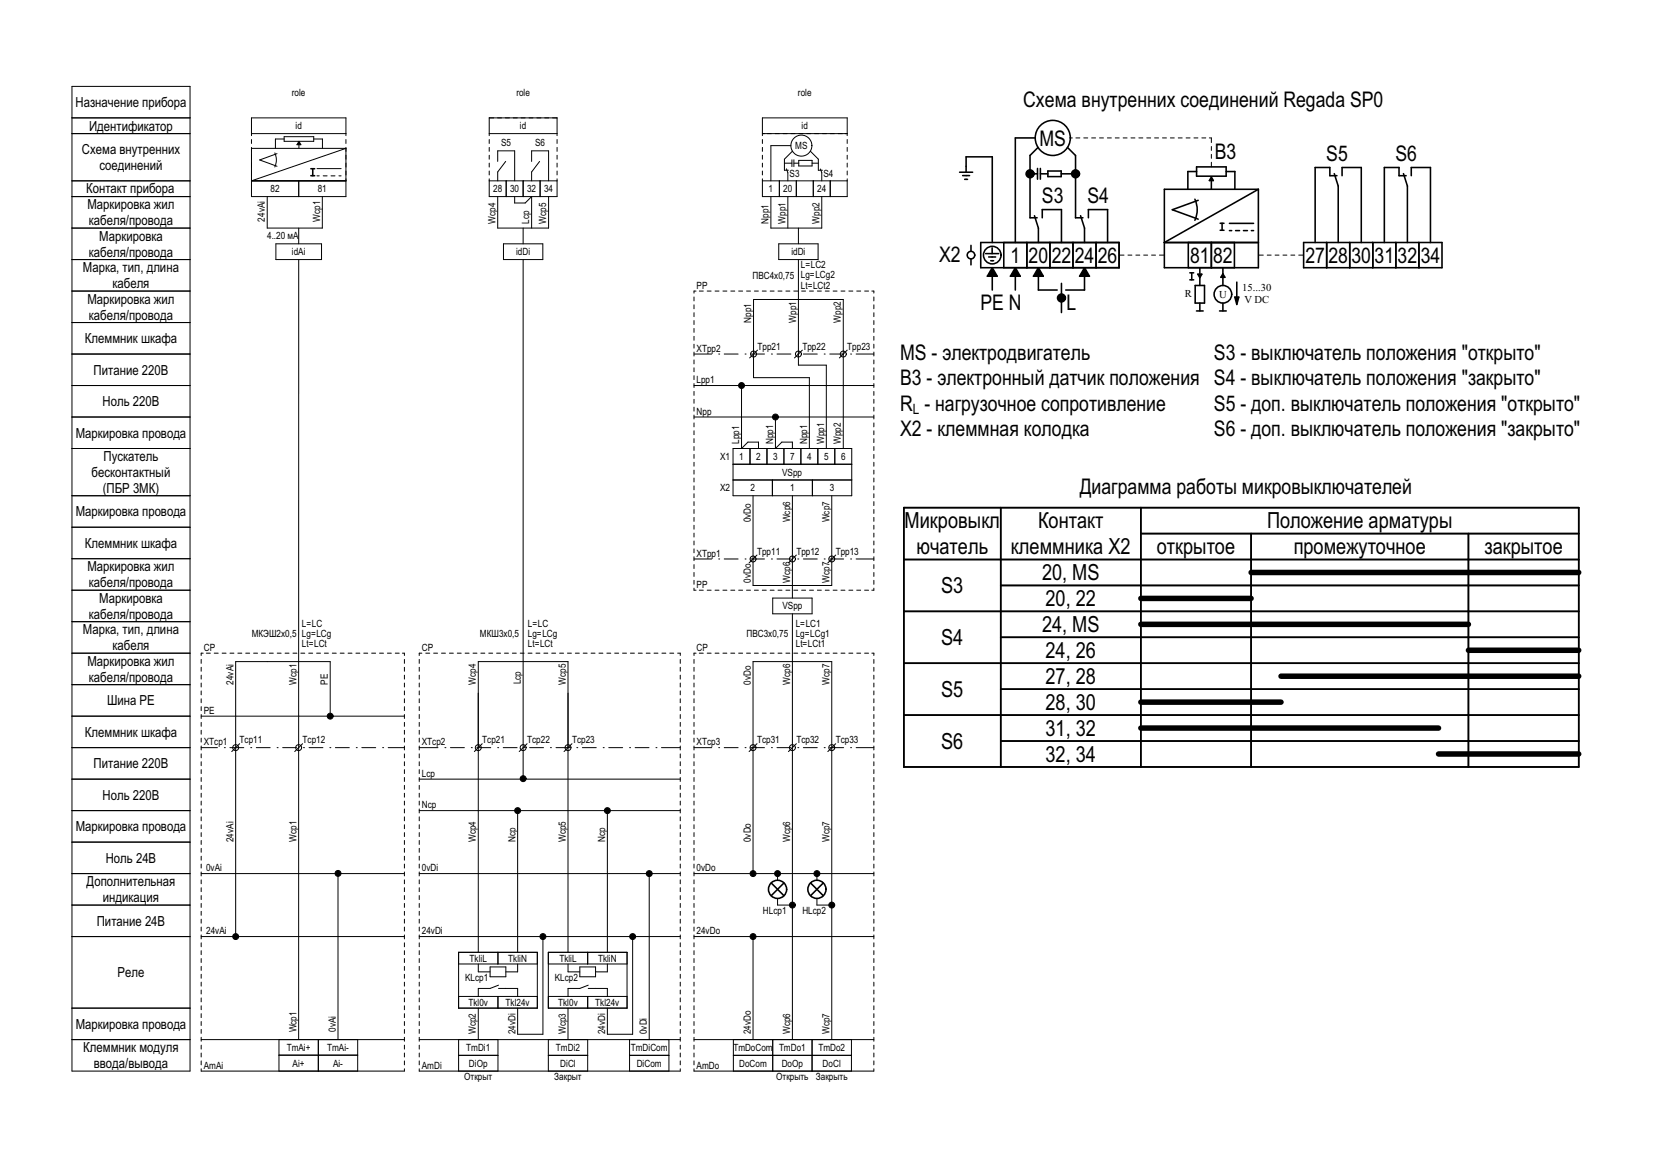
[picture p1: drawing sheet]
<svg xmlns="http://www.w3.org/2000/svg" width="420mm" height="297mm" viewBox="0 0 420 297" stroke-linecap="round" stroke-linejoin="round" font-family="sans-serif">
<!-- layer: cp_static_do -->
<g fill="none" stroke="#000" stroke-width=".25">
<path d="M176.3 167.5v1M176.3 169.5v1M176.3 171.5v1M176.3 173.5v1M176.3 175.5v1M176.3 177.5v1M176.3 179.5v1M176.9 165.9h-.6v.6M177.7 165.9h1M179.7 165.9h1M181.7 165.9h1M183.7 165.9h1"/>
<path d="M185.7 165.9h1M187.7 165.9h1M189.7 165.9h1M191.7 165.9h1M193.7 165.9h1M195.7 165.9h1M197.7 165.9h1M199.7 165.9h1M201.3 168.1v96M201.7 165.9h1M203.7 165.9h1M205.7 165.9h1"/>
<path d="M207.7 165.9h1M209.7 165.9h1M211.7 165.9h1M213.7 165.9h1M215.7 165.9h1M217.7 165.9h1M219.7 165.9h1M221.5 165.9h.5v.6M222 167.5v1M222 169.5v1M222 171.5v1M222 173.5v1"/>
<path d="M222 175.5v1M222 177.5v1M222 179.5v1M176.3 189.9h4.5M176.3 181.5v1M176.3 183.5v1M176.3 185.5v1M176.3 187.5v1M176.3 189.5v1M176.3 191.5v1M176.3 193.5v1M176.3 195.5v1"/>
<path d="M176.3 197.5v1M176.3 199.5v1M182.6 189.9h.1M184 189.9h3.5M189.3 189.9h.1M190.7 189.9h3.5M192.3 188.9l-2 2M196 189.9h.1M197.4 189.9h3.5M202.3 188.9l-2 2M202.7 189.9h.1M204.1 189.9h3.6"/>
<path d="M209.4 189.9h.1M210.8 189.9h3.6M212.3 188.9l-2 2M216.1 189.9h.1M217.5 189.9h4.5M222 181.5v1M222 183.5v1M222 185.5v1M222 187.5v1M222 189.5v1M222 191.5v1M222 193.5v1"/>
<path d="M222 195.5v1M222 197.5v1M222 199.5v1M176.3 201.5v1M176.3 203.5v1M176.3 205.5v1M176.3 207.5v1M176.3 209.5v1M176.3 211.5v1M176.3 213.5v1M176.3 215.5v1M176.3 217.5v1"/>
<path d="M176.3 219.5v1M222 201.5v1M222 203.5v1M222 205.5v1M222 207.5v1M222 209.5v1M222 211.5v1M222 213.5v1M222 215.5v1M222 217.5v1M222 219.5v1M176.3 237.9h45.7"/>
<path d="M176.3 221.9h45.7M176.3 221.5v1M176.3 223.5v1M176.3 225.5v1M176.3 227.5v1M176.3 229.5v1M176.3 231.5v1M176.3 233.5v1M176.3 235.5v1M176.3 237.5v1M176.3 239.5v1M191.3 221.2v-53.1h20v96"/>
<path d="M191.3 238.7v25.4M197.6 222.7v.9M197.6 228.3v1.6h3M207.6 228.3v1.6h3M207.6 222.7v.9M222 221.5v1M222 223.5v1M222 225.5v1M222 227.5v1M222 229.5v1M222 231.5v1M222 233.5v1"/>
<path d="M222 235.5v1M222 237.5v1M222 239.5v1M176.3 241.5v1M176.3 243.5v1M176.3 245.5v1M176.3 247.5v1M176.3 249.5v1M176.3 251.5v1M176.3 253.5v1M176.3 255.5v1M176.3 257.5v1"/>
<path d="M176.3 259.5v1M222 241.5v1M222 243.5v1M222 245.5v1M222 247.5v1M222 249.5v1M222 251.5v1M222 253.5v1M222 255.5v1M222 257.5v1M222 259.5v1M176.3 271.5v.6h45.7v-.6"/>
<path d="M176.3 264.1h45.7M176.3 261.5v1M176.3 263.5v1M176.3 265.5v1M176.3 267.5v1M176.3 269.5v1M186.3 268.1h30M186.3 264.1v8M196.3 264.1v8M206.3 264.1v8M216.3 264.1v8M222 261.5v1"/>
<path d="M222 263.5v1M222 265.5v1M222 267.5v1M222 269.5v1"/>
<circle cx="191.3" cy="189.9" r=".75"/>
<circle cx="201.3" cy="189.9" r=".75"/>
<circle cx="211.3" cy="189.9" r=".75"/>
<circle cx="191.3" cy="221.9" r=".75"/>
<circle cx="191.3" cy="237.9" r=".75"/>
<circle cx="197.6" cy="221.9" r=".75"/>
<circle cx="201.3" cy="229.9" r=".75"/>
<circle cx="207.6" cy="221.9" r=".75"/>
<circle cx="211.3" cy="229.9" r=".75"/>
</g>
<!-- layer: cp_names -->
<path d="M18.3 165.9h30v106.2h-30zM18.3 173.9h30M18.3 189.9h30M18.3 181.9h30M18.3 197.9h30M18.3 213.9h30M18.3 205.9h30M18.3 221.9h30M18.3 237.9h30M18.3 229.9h30M18.3 256.1h30M18.3 264.1h30" fill="none" stroke="#000" stroke-width=".25"/>
<!-- layer: id_names -->
<g fill="none" stroke="#000" stroke-width=".25">
<path d="M18.3 21.9h30v144h-30zM18.3 29.9h30M18.3 33.9h30M18.3 57.9h30M18.3 49.9h30M18.3 45.9h30M18.3 73.9h30M18.3 65.9h30M18.3 97.9h30M18.3 89.9h30M18.3 81.9h30M18.3 113.9h30"/>
<path d="M18.3 105.9h30M18.3 133.9h30M18.3 125.9h30M18.3 157.9h30M18.3 149.9h30M18.3 141.9h30"/>
</g>
<!-- layer: id_static_do -->
<g fill="none" stroke="#000" stroke-width=".25">
<path d="M193.7 34.5v-4.6h21.6v4.6M193.7 35.4v1M193.7 37.4v1M193.7 39.4v1M193.7 33.9h21.6M200.9 37h-5v8.9M201.3 38.4l-2 2v2.8h1M205.9 38.4l2 2v2.8h1.1M215.3 35.4v1M215.3 37.4v1M215.3 39.4v1M193.7 45.4v4.5h21.6v-4.5"/>
<path d="M193.7 45.9h21.6M193.7 41.4v1M193.7 43.4v1M195.9 49.9v8h12.9v-8M198 45.9v4M199.3 41.5h1.9M199.8 42.9l.4 1v2M200.2 49.9v8M201.2 40.6v1.7M201.7 41.5h1.2M201.7 40.6v1.7M202.3 45.9v4"/>
<path d="M202.9 57.9v4M202.9 40.7h3.4v1.5h-3.4zM206.3 41.5h1.6M206.6 45.9v4M208.4 42.9l.4 1v2M210.9 45.9v4M215.3 41.4v1M215.3 43.4v1M176.3 75.4v1M176.3 77.4v1M176.3 79.4v1M176.9 73.9h-.6v.6"/>
<path d="M177.7 73.9h1M179.7 73.9h1M181.7 73.9h1M183.7 73.9h1M185.7 73.9h1M187.7 73.9h1M189.7 73.9h1M191.7 73.9h1M193.7 73.9h1M195.7 73.9h1M197.7 73.9h1M197.9 61.9h10v4h-10z"/>
<path d="M199.7 73.9h1M201.7 73.9h1M202.9 65.9v26.9h7.1v21.1M203.7 73.9h1M205.7 73.9h1M207.7 73.9h1M209.7 73.9h1M211.7 73.9h1M213.7 73.9h1M215.7 73.9h1M217.7 73.9h1M219.7 73.9h1"/>
<path d="M221.5 73.9h.5v.6M222 75.4v1M222 77.4v1M222 79.4v1M176.3 97.9h45.7M176.3 89.9h4.5M176.3 81.4v1M176.3 83.4v1M176.3 85.4v1M176.3 87.4v1M176.3 89.4v1M176.3 91.4v1"/>
<path d="M176.3 93.4v1M176.3 95.4v1M176.3 97.4v1M176.3 99.4v1M182.6 89.9h.1M184 89.9h3.5M188.4 98.7v15.2l1.6-1.6h2.7v1.6M189.3 89.9h.1M190.7 89.9h3.5M192.5 88.9l-2 2M196 89.9h.1M197.4 89.9h3.5"/>
<path d="M202.7 89.9h.1M203.9 88.9l-2 2M204.1 89.9h3.6M209.4 89.9h.1M210.8 89.9h3.6M215.3 88.9l-2 2M216.1 89.9h.1M217.5 89.9h4.5M222 81.4v1M222 83.4v1M222 85.4v1M222 87.4v1"/>
<path d="M222 89.4v1M222 91.4v1M222 93.4v1M222 95.4v1M222 97.4v1M222 99.4v1M176.3 105.9h45.7M176.3 101.4v1M176.3 103.4v1M176.3 105.4v1M176.3 107.4v1M176.3 109.4v1"/>
<path d="M176.3 111.4v1M176.3 113.4v1M176.3 115.4v1M176.3 117.4v1M176.3 119.4v1M186.3 113.9h30.1v12h-30.1zM186.3 117.9h30.1M190.6 113.9v4M194.9 113.9v4M197 106.7v7.2l1.7-1.6h2.6v1.6M199.2 113.9v4M203.5 113.9v4"/>
<path d="M205.6 113.9v-18h-14.1v-19.8h22.8v37.8M207.8 113.9v4M212.1 113.9v4M222 101.4v1M222 103.4v1M222 105.4v1M222 107.4v1M222 109.4v1M222 111.4v1M222 113.4v1M222 115.4v1M222 117.4v1"/>
<path d="M222 119.4v1M176.3 121.4v1M176.3 123.4v1M176.3 125.4v1M176.3 127.4v1M176.3 129.4v1M176.3 131.4v1M176.3 133.4v1M176.3 135.4v1M176.3 137.4v1M176.3 139.4v1M186.3 121.9h30.1"/>
<path d="M191.3 125.9v22.9h20v-22.9M196.3 121.9v4M201.3 125.9v26M206.4 121.9v4M222 121.4v1M222 123.4v1M222 125.4v1M222 127.4v1M222 129.4v1M222 131.4v1M222 133.4v1M222 135.4v1"/>
<path d="M222 137.4v1M222 139.4v1M176.3 142h4.5M176.3 149.4v.5h.6M176.3 141.4v1M176.3 143.4v1M176.3 145.4v1M176.3 147.4v1M177.7 149.9h1M179.7 149.9h1M181.7 149.9h1M182.6 142h.1"/>
<path d="M183.7 149.9h1M184 142h3.5M185.7 149.9h1M187.7 149.9h1M189.3 142h.1M189.7 149.9h1M190.7 142h3.5M191.7 149.9h1M192.3 141l-2 2M193.7 149.9h1M195.7 149.9h1M196 142h.1"/>
<path d="M196.3 151.9h10v4h-10zM197.4 142h3.5M197.7 149.9h1M199.7 149.9h1M201.3 155.9v12.2M201.7 149.9h1M202.3 141l-2 2M202.7 142h.1M203.7 149.9h1M204.1 142h3.6M205.7 149.9h1M207.7 149.9h1"/>
<path d="M209.4 142h.1M209.7 149.9h1M210.8 142h3.6M211.7 149.9h1M212.3 141l-2 2M213.7 149.9h1M215.7 149.9h1M216.1 142h.1M217.5 142h4.5M217.7 149.9h1M219.7 149.9h1M222 149.4v.5h-.5"/>
<path d="M222 141.4v1M222 143.4v1M222 145.4v1M222 147.4v1"/>
<circle cx="203.6" cy="37" r="2.67"/>
<circle cx="188.4" cy="97.9" r=".75"/>
<circle cx="191.5" cy="89.9" r=".75"/>
<circle cx="202.9" cy="89.9" r=".75"/>
<circle cx="214.3" cy="89.9" r=".75"/>
<circle cx="197" cy="105.9" r=".75"/>
<circle cx="191.3" cy="142" r=".75"/>
<circle cx="201.3" cy="142" r=".75"/>
<circle cx="211.3" cy="142" r=".75"/>
</g>
<!-- layer: cp_static_ai -->
<g fill="none" stroke="#000" stroke-width=".25">
<path d="M51.1 167.5v1M51.1 169.5v1M51.1 171.5v1M51.1 173.5v1M51.1 175.5v1M51.1 177.5v1M51.1 179.5v1M51.6 165.9h-.5v.6M52.4 165.9h1M54.4 165.9h1M56.4 165.9h1M58.4 165.9h1"/>
<path d="M60.4 165.9h1M62.4 165.9h1M64.4 165.9h1M66.4 165.9h1M68.4 165.9h1M70.4 165.9h1M72.4 165.9h1M74.4 165.9h1M75.9 168.1v96M76.4 165.9h1M78.4 165.9h1M80.4 165.9h1"/>
<path d="M82.4 165.9h1M84.4 165.9h1M86.4 165.9h1M88.4 165.9h1M90.4 165.9h1M92.4 165.9h1M94.4 165.9h1M96.4 165.9h1M98.4 165.9h1M100.4 165.9h1M102.2 165.9h.6v.6M102.8 167.5v1"/>
<path d="M102.8 169.5v1M102.8 171.5v1M102.8 173.5v1M102.8 175.5v1M102.8 177.5v1M102.8 179.5v1M51.1 189.9h4.1M51.1 181.9h51.7M51.1 181.5v1M51.1 183.5v1M51.1 185.5v1M51.1 187.5v1"/>
<path d="M51.1 189.5v1M51.1 191.5v1M51.1 193.5v1M51.1 195.5v1M51.1 197.5v1M51.1 199.5v1M57 189.9h.1M58.4 189.9h3.5M59.9 190v47.2M60.9 188.9l-2 2M63.7 189.9h.1M65.1 189.9h3.5"/>
<path d="M70.4 189.9h.1M71.8 189.9h3.5M76.9 188.9l-2 2M77.1 189.9h.1M78.5 189.9h3.6M83.8 189.9h.1M83.9 181.2v-13.1h-24v21.8M85.2 189.9h3.6M90.5 189.9h.1M91.9 189.9h3.6M97.2 189.9h.1M98.6 189.9h4.2"/>
<path d="M102.8 181.5v1M102.8 183.5v1M102.8 185.5v1M102.8 187.5v1M102.8 189.5v1M102.8 191.5v1M102.8 193.5v1M102.8 195.5v1M102.8 197.5v1M102.8 199.5v1M51.1 201.5v1M51.1 203.5v1"/>
<path d="M51.1 205.5v1M51.1 207.5v1M51.1 209.5v1M51.1 211.5v1M51.1 213.5v1M51.1 215.5v1M51.1 217.5v1M51.1 219.5v1M102.8 201.5v1M102.8 203.5v1M102.8 205.5v1M102.8 207.5v1"/>
<path d="M102.8 209.5v1M102.8 211.5v1M102.8 213.5v1M102.8 215.5v1M102.8 217.5v1M102.8 219.5v1M51.1 237.9h51.7M51.1 221.9h51.7M51.1 221.5v1M51.1 223.5v1M51.1 225.5v1M51.1 227.5v1"/>
<path d="M51.1 229.5v1M51.1 231.5v1M51.1 233.5v1M51.1 235.5v1M51.1 237.5v1M51.1 239.5v1M85.9 222.7v41.4M102.8 221.5v1M102.8 223.5v1M102.8 225.5v1M102.8 227.5v1M102.8 229.5v1"/>
<path d="M102.8 231.5v1M102.8 233.5v1M102.8 235.5v1M102.8 237.5v1M102.8 239.5v1M51.1 241.5v1M51.1 243.5v1M51.1 245.5v1M51.1 247.5v1M51.1 249.5v1M51.1 251.5v1M51.1 253.5v1"/>
<path d="M51.1 255.5v1M51.1 257.5v1M51.1 259.5v1M102.8 241.5v1M102.8 243.5v1M102.8 245.5v1M102.8 247.5v1M102.8 249.5v1M102.8 251.5v1M102.8 253.5v1M102.8 255.5v1M102.8 257.5v1"/>
<path d="M102.8 259.5v1M51.1 271.5v.6h51.7v-.6M51.1 264.1h51.7M51.1 261.5v1M51.1 263.5v1M51.1 265.5v1M51.1 267.5v1M51.1 269.5v1M70.9 268.1h20M70.9 264.1v8M80.9 264.1v8M90.9 264.1v8"/>
<path d="M102.8 261.5v1M102.8 263.5v1M102.8 265.5v1M102.8 267.5v1M102.8 269.5v1"/>
<circle cx="59.9" cy="189.9" r=".75"/>
<circle cx="75.9" cy="189.9" r=".75"/>
<circle cx="83.9" cy="181.9" r=".75"/>
<circle cx="59.9" cy="237.9" r=".75"/>
<circle cx="85.9" cy="221.9" r=".75"/>
</g>
<g fill="#000">
<circle cx="83.9" cy="181.9" r=".75"/>
<circle cx="59.9" cy="237.9" r=".75"/>
<circle cx="85.9" cy="221.9" r=".75"/>
</g>
<!-- layer: id_static_ai -->
<g fill="none" stroke="#000" stroke-width=".25">
<path d="M63.9 33.9h24M63.9 34.5v-4.6h24v4.6M63.9 37.4v12.5h24v-12.5M63.9 35.4v1M63.9 37.7h24l-24 8.2h24M69.8 38.8a4.2 4.2 0 0 1 0 3.6M70.4 39l-4.4 1.6 4.4 1.6M72.2 34.7h7.5v1.2h-7.5zM72.2 35.3h-2.2v2.4M76 36.8v.9M76 35.9l.5 .9h-1zM79.7 35.3h2.2v2.4"/>
<path d="M87.9 35.4v1M67.9 49.9v8h14v-8M75.9 45.9v4M75.9 57.9v4M80.5 42.8h6.2M80.5 44.7h.6M82.1 44.7h1M84.1 44.7h1M86.1 44.7h.6M70.1 61.9h11.6v4h-11.6zM75.9 65.9v102.2"/>
</g>
<!-- layer: cp_static_di -->
<g fill="none" stroke="#000" stroke-width=".25">
<path d="M106.5 167.5v1M106.5 169.5v1M106.5 171.5v1M106.5 173.5v1M106.5 175.5v1M106.5 177.5v1M106.5 179.5v1M107.2 165.9h-.7v.6M108.2 165.9h1M110.2 165.9h1M112.2 165.9h1M114.2 165.9h1"/>
<path d="M116.2 165.9h1M118.2 165.9h1M120.2 165.9h1M122.2 165.9h1M124.2 165.9h1M126.2 165.9h1M128.2 165.9h1M130.2 165.9h1M132.2 165.9h1M132.9 168.1v29M134.2 165.9h1M136.2 165.9h1"/>
<path d="M138.2 165.9h1M140.2 165.9h1M142.2 165.9h1M144.2 165.9h1M146.2 165.9h1M148.2 165.9h1M150.2 165.9h1M152.2 165.9h1M154.2 165.9h1M156.2 165.9h1M158.2 165.9h1M160.2 165.9h1"/>
<path d="M162.2 165.9h1M164.2 165.9h1M166.2 165.9h1M168.2 165.9h1M170.2 165.9h1M172.2 165.9h.6v.6M172.8 167.5v1M172.8 169.5v1M172.8 171.5v1M172.8 173.5v1M172.8 175.5v1M172.8 177.5v1"/>
<path d="M172.8 179.5v1M106.5 189.9h4.8M106.5 197.9h66.3M106.5 181.5v1M106.5 183.5v1M106.5 185.5v1M106.5 187.5v1M106.5 189.5v1M106.5 191.5v1M106.5 193.5v1M106.5 195.5v1M106.5 197.5v1"/>
<path d="M106.5 199.5v1M113 189.9h.1M114.5 189.9h3.5M119.8 189.9h.1M121.2 189.9h3.5M122.5 188.9l-2 2M126.5 189.9h.1M127.9 189.9h3.5M133.2 189.9h.1M133.9 188.9l-2 2M134.6 189.9h3.5M139.9 189.9h.1"/>
<path d="M141.3 189.9h3.5M145.3 188.9l-2 2M146.6 189.9h.1M148 189.9h3.5M153.3 189.9h.1M154.7 189.9h3.5M160 189.9h.1M161.4 189.9h3.5M166.7 189.9h.1M168.1 189.9h4.7M172.8 181.5v1M172.8 183.5v1"/>
<path d="M172.8 185.5v1M172.8 187.5v1M172.8 189.5v1M172.8 191.5v1M172.8 193.5v1M172.8 195.5v1M172.8 197.5v1M172.8 199.5v1M106.5 205.9h66.3M106.5 201.5v1M106.5 203.5v1M106.5 205.5v1"/>
<path d="M106.5 207.5v1M106.5 209.5v1M106.5 211.5v1M106.5 213.5v1M106.5 215.5v1M106.5 217.5v1M106.5 219.5v1M131.5 206.7v35.2M154.3 206.7v35.2M172.8 201.5v1M172.8 203.5v1M172.8 205.5v1"/>
<path d="M172.8 207.5v1M172.8 209.5v1M172.8 211.5v1M172.8 213.5v1M172.8 215.5v1M172.8 217.5v1M172.8 219.5v1M106.5 237.9h66.3M106.5 221.9h66.3M106.5 221.5v1M106.5 223.5v1M106.5 225.5v1"/>
<path d="M106.5 227.5v1M106.5 229.5v1M106.5 231.5v1M106.5 233.5v1M106.5 235.5v1M106.5 237.5v1M106.5 239.5v1M137.9 238.7v24.1h-6.4v-6.7M160.7 238.7v24.1h-6.4v-6.7M165 222.7v41.4M172.8 221.5v1M172.8 223.5v1"/>
<path d="M172.8 225.5v1M172.8 227.5v1M172.8 229.5v1M172.8 231.5v1M172.8 233.5v1M172.8 235.5v1M172.8 237.5v1M172.8 239.5v1M106.5 241.5v1M106.5 243.5v1M106.5 245.5v1M106.5 247.5v1"/>
<path d="M106.5 249.5v1M106.5 251.5v1M106.5 253.5v1M106.5 255.5v1M106.5 257.5v1M106.5 259.5v1M116.5 241.9h20v14.2h-20zM116.5 244.9h20M116.5 253.2h20M121.5 241.9v-73.8h22.8v73.8M121.5 256.1v8M121.5 244.9v2h3"/>
<path d="M124.5 245.7h4v2.5h-4zM126.5 241.9v3M126.5 253.2v2.9M126.7 250.3l-2.2 .8h-3v2.1M126.7 251.1h4.8v2.1M131.5 244.9v2h-3M139.3 241.9h20v14.2h-20zM139.3 244.9h20M139.3 253.2h20M144.3 256.1v8M144.3 244.9v2h3M147.3 245.7h4v2.5h-4z"/>
<path d="M149.3 241.9v3M149.3 253.2v2.9M149.5 250.3l-2.2 .8h-3v2.1M149.5 251.1h4.8v2.1M154.3 244.9v2h-3M172.8 241.5v1M172.8 243.5v1M172.8 245.5v1M172.8 247.5v1M172.8 249.5v1M172.8 251.5v1M172.8 253.5v1"/>
<path d="M172.8 255.5v1M172.8 257.5v1M172.8 259.5v1M106.5 271.5v.6h66.3v-.6M106.5 264.1h66.3M106.5 261.5v1M106.5 263.5v1M106.5 265.5v1M106.5 267.5v1M106.5 269.5v1M116.5 264.1v8M116.5 268.1h10"/>
<path d="M126.5 264.1v8M139.3 264.1v8M139.3 268.1h10M149.3 264.1v8M160 268.1h10M160 264.1v8M170 264.1v8M172.8 261.5v1M172.8 263.5v1M172.8 265.5v1M172.8 267.5v1M172.8 269.5v1"/>
<circle cx="121.5" cy="189.9" r=".75"/>
<circle cx="132.9" cy="189.9" r=".75"/>
<circle cx="132.9" cy="197.8" r=".75"/>
<circle cx="144.3" cy="189.9" r=".75"/>
<circle cx="131.5" cy="205.9" r=".75"/>
<circle cx="154.3" cy="205.9" r=".75"/>
<circle cx="137.9" cy="237.9" r=".75"/>
<circle cx="160.7" cy="237.9" r=".75"/>
<circle cx="165" cy="221.9" r=".75"/>
</g>
<!-- layer: id_static_di -->
<g fill="none" stroke="#000" stroke-width=".25">
<path d="M124.3 34.5v-4.6h17.2v4.6M124.3 35.4v1M124.3 37.4v1M124.3 39.4v1M124.3 33.9h17.2M141.5 35.4v1M141.5 37.4v1M141.5 39.4v1M124.3 45.4v4.5h17.2v-4.5M124.3 45.9h17.2M124.3 41.4v1M124.3 43.4v1"/>
<path d="M126.5 41v-2.7h4.3v7.6M126.5 49.9v8h12.9v-8M128.5 41l-2 2.7v2.2M128.6 45.9v4M130.8 49.9v1.7h2.7l1.6-1.7v8M132.9 45.9v4M132.9 57.9v4M135.1 41v-2.7h4.3v7.6M137.1 41l-2 2.7v2.2M137.2 45.9v4M141.5 41.4v1M141.5 43.4v1"/>
<path d="M127.9 61.9h10v4h-10zM132.9 65.9v102.2"/>
</g>
<!-- layer: cp_static_do -->
<g fill="#000">
<circle cx="191.3" cy="237.9" r=".75"/>
<circle cx="191.3" cy="221.9" r=".75"/>
<circle cx="197.6" cy="221.9" r=".75"/>
<circle cx="201.3" cy="229.9" r=".75"/>
<circle cx="207.6" cy="221.9" r=".75"/>
<circle cx="211.3" cy="229.9" r=".75"/>
</g>
<g fill="none" stroke="#000" stroke-width=".4">
<path d="M195.9 224.3l3.3 3.3M199.2 224.3l-3.3 3.3M205.9 224.3l3.3 3.3M209.2 224.3l-3.3 3.3"/>
<circle cx="197.6" cy="225.9" r="2.31"/>
<circle cx="207.6" cy="225.9" r="2.31"/>
</g>
<!-- layer: id_static_do -->
<g fill="#000">
<circle cx="188.4" cy="97.9" r=".75"/>
<circle cx="197" cy="105.9" r=".75"/>
</g>
<!-- layer: cp_static_di -->
<g fill="#000">
<circle cx="132.9" cy="197.8" r=".75"/>
<circle cx="131.5" cy="205.9" r=".75"/>
<circle cx="154.3" cy="205.9" r=".75"/>
<circle cx="137.9" cy="237.9" r=".75"/>
<circle cx="160.7" cy="237.9" r=".75"/>
<circle cx="165" cy="221.9" r=".75"/>
</g>
<!-- layer: info -->
<g fill="none" stroke="#000" stroke-width=".4">
<path d="M263 35h-5v26.6M263.7 37.5l-2 2v15.8h1.8M271.2 37.5l2.1 2v15.8h1.9M243.8 43.8h3.3M244.6 44.6h1.8M245.1 45.6h.7M245.5 43.8v-4h6.6v21.8M262.2 44.2h1.4M262.8 54.8l1 3.1v3.7M263.6 42.8v2.7M264.3 44.2h1.9M264.3 42.8v2.7"/>
<path d="M264.8 55.3v-2.1h4.9v8.4M266.2 43.4h3.4v1.5h-3.4zM269.6 44.2h3.2M274.6 54.8l1 3.1v3.7M276.5 55.3v-2.1h4.9v8.4M295.8 48.1h23.9v19.9h-23.9zM303.6 50.6a6.3 6.3 0 0 1 0 5.4M304 42.4h7.5v2.4h-7.5zM304 43.6h-2.2v4.5M304.4 50.9l-6.5 2.4 6.5 2.4M307.8 45.9v2.2M307.8 45l.5 .9h-1z"/>
<path d="M311.5 43.6h2.3v4.5M312.4 56.8h6.1M312.4 58.6h.5M313.9 58.6h1M315.9 58.6h1M317.9 58.6h.6M319.7 48.1l-23.9 13.5h23.9M339 44.1l1 3.2v14.3M339.7 44.6h-1.8v-2h-3.7v19M341 44.6v-2h4.9v19M356.6 44.1l1 3.2v14.3M357.3 44.6h-1.8v-2h-3.8v19"/>
<path d="M358.6 44.6v-2h4.9v19M246.7 62.3v1.6M246.7 65.8v1.5M249.2 61.6h35.1v6.4h-35.1zM250.4 64.4h3.3M251.2 65.3h1.8M251.7 66.2h.8M252.1 63v1.4M252.1 70.2v3.5M252.1 68l1.3 2.2h-2.5zM255 61.6v6.4M258 70.2v3.5"/>
<path d="M258 68l1.2 2.2h-2.5zM260.9 61.6v6.4M263.8 70.2v3.5h4.8M263.8 68l1.3 2.2h-2.5zM266.8 61.6v6.4M269.7 72v3.2M269.7 75.7v3.7M272.6 61.6v6.4M275.6 70.2v3.5h-4.8M275.6 68l1.2 2.2h-2.5zM278.5 61.6v6.4M301.9 61.6v6.4"/>
<path d="M303.7 72.5h2.3v4.5h-2.3zM304 79h1.7M304.4 69.7h1l-.5 .8zM304.9 68v1.7M304.9 70.5v2M304.9 77v2M307.8 61.6v6.4M309.9 79h1.7M310.7 68v1.6M310.7 70.4v2.1M310.7 77v2M310.7 69.6l.5 .8h-1z"/>
<path d="M313.6 61.6v6.4M313.8 75.5h1l-.5 1.9zM314.3 71.7v3.8M331.2 61.6h35.2v6.4h-35.2zM337.1 61.6v6.4M342.9 61.6v6.4M348.8 61.6v6.4M354.7 61.6v6.4M360.5 61.6v6.4M229.7 129h171.4v65.9h-171.4zM254.3 129v65.9M289.9 129v65.9"/>
<path d="M289.9 135.6h111.2M317.9 135.6v59.3M373.1 135.6v59.3M229.7 155.3h171.4M229.7 142.2h171.4M254.3 148.7h146.8M229.7 168.5h171.4M254.3 161.9h146.8M254.3 175.1h146.8M229.7 181.7h171.4M254.3 188.3h146.8"/>
<circle cx="267.5" cy="35" r="4.5"/>
<circle cx="246.7" cy="64.8" r=".96"/>
<circle cx="252.1" cy="64.8" r="2.23"/>
<circle cx="310.7" cy="74.8" r="2.24"/>
</g>
<g fill="none" stroke="#000" stroke-width="1.4">
<path d="M289.9 158.6h83.2M289.9 152h28M317.9 145.4h83.2M289.9 178.4h35.6M325.5 171.8h75.6M373.1 165.2h28M289.9 185h75.6M365.5 191.6h35.6"/>
<circle cx="261.7" cy="44.2" r=".5"/>
<circle cx="273.3" cy="44.2" r=".5"/>
<circle cx="269.7" cy="75.7" r=".5"/>
</g>
<g fill="none" stroke="#000" stroke-width=".25">
<path d="M272 35h.5M273.4 35h1M275.4 35h1M277.4 35h1M279.4 35h1M281.4 35h1M283.4 35h1M285.4 35h1M287.4 35h1M289.4 35h1M291.4 35h1M293.4 35h1"/>
<path d="M295.4 35h1M297.4 35h1M299.4 35h1M301.4 35h1M303.4 35h1M305.4 35h1M307.3 35h.5v1.2M307.8 37.2v1M307.8 39.2v1M307.8 41.2v1.2M284.3 64.8h1.3M287.6 64.8h-1"/>
<path d="M288.6 64.8h1M290.6 64.8h1M292.6 64.8h1M294.6 64.8h1.2M319.7 64.8h1.3M322 64.8h1M324 64.8h1M326 64.8h1M328 64.8h1M330 64.8h1.2"/>
</g>
<g fill="#000">
<path d="M307.8 45l.5 .9h-1zM252.1 68l1.3 2.2h-2.5zM258 68l1.2 2.2h-2.5zM263.8 68l1.3 2.2h-2.5zM275.6 68l1.2 2.2h-2.5zM304.4 69.7h1l-.5 .8zM310.7 69.6l.5 .8h-1zM313.8 75.5h1l-.5 1.9z"/>
<circle cx="261.7" cy="44.2" r=".5"/>
<circle cx="273.3" cy="44.2" r=".5"/>
<circle cx="269.7" cy="75.7" r=".5"/>
</g>
<!-- layer: id_static_ai -->
<path d="M76 35.9l.5 .9h-1z" fill="#000"/>
<path d="M79 42.9h.9M79 44.6h.9M79.5 42.9v1.7M310 56.7h1M310 58.5h1M310.5 56.7v1.8M302.3 69.3h1M302.3 71.1h1M302.8 69.3v1.8" fill="none" stroke="#000" stroke-width=".4"/>
<g font-size="5.6">
<text x="229.9" y="134.3">Микровыкл</text>
<text x="263.7" y="134.3">Контакт</text>
<text x="321.9" y="134.3">Положение арматуры</text>
<text x="232.8" y="140.9">ючатель</text>
<text x="256.9" y="140.9">клеммника Х2</text>
<text x="293.9" y="140.9">открытое</text>
<text x="328.7" y="140.9">промежуточное</text>
<text x="377.2" y="140.9">закрытое</text>
<text x="264.8" y="147.4">20, MS</text>
<text x="239.1" y="150.7">S3</text>
<text x="265.7" y="154">20, 22</text>
<text x="264.8" y="160.6">24, MS</text>
<text x="239.1" y="163.9">S4</text>
<text x="265.7" y="167.2">24, 26</text>
<text x="265.7" y="173.8">27, 28</text>
<text x="239.1" y="177.1">S5</text>
<text x="265.7" y="180.4">28, 30</text>
<text x="239.1" y="190.3">S6</text>
<text x="265.7" y="187">31, 32</text>
<text x="265.7" y="193.6">32, 34</text>
</g>
<g font-size="5.5">
<text x="260" y="27.1">Схема внутренних соединений Regada SP0</text>
<text x="264.1" y="37">MS</text>
<text x="308.6" y="40.5">B3</text>
<text x="337" y="41">S5</text>
<text x="354.5" y="41">S6</text>
<text x="264.8" y="51.7">S3</text>
<text x="276.3" y="51.7">S4</text>
<text x="238.6" y="66.7">X2</text>
<text x="256.7" y="66.8">1</text>
<text x="261.4" y="66.8">20</text>
<text x="267.2" y="66.8">22</text>
<text x="273.1" y="66.8">24</text>
<text x="278.9" y="66.8">26</text>
<text x="302.4" y="66.8">81</text>
<text x="308.2" y="66.8">82</text>
<text x="331.7" y="66.8">27</text>
<text x="337.5" y="66.8">28</text>
<text x="343.4" y="66.8">30</text>
<text x="349.3" y="66.8">31</text>
<text x="355.1" y="66.8">32</text>
<text x="361" y="66.8">34</text>
<text x="249.1" y="78.8">PE N</text>
<text x="271" y="78.8">L</text>
<text x="228.7" y="91.5">МS - электродвигатель</text>
<text x="308.4" y="91.5">S3 - выключатель положения &quot;открыто&quot;</text>
<text x="228.7" y="97.9">B3 - электронный датчик положения S4 - выключатель положения &quot;закрыто&quot;</text>
<text x="228.7" y="104.3">R - нагрузочное сопротивление</text>
<text x="308.4" y="104.3">S5 - доп. выключатель положения &quot;открыто&quot;</text>
<text x="228.7" y="110.7">X2 - клеммная колодка</text>
<text x="308.4" y="110.7">S6 - доп. выключатель положения &quot;закрыто&quot;</text>
<text x="274.3" y="125.5">Диаграмма работы микровыключателей</text>
</g>
<text font-size="3.6" x="232" y="105.2">L</text>
<g font-size="3.5">
<text x="19.2" y="27.2">Назначение прибора</text>
<text x="22.6" y="33.3">Идентификатор</text>
<text x="20.8" y="39.2">Схема внутренних</text>
<text x="25.3" y="43.3">соединений</text>
<text x="21.9" y="49">Контакт прибора</text>
<text x="22.2" y="53.1">Маркировка жил</text>
<text x="22.6" y="57.3">кабеля/провода</text>
<text x="22.6" y="65.3">кабеля/провода</text>
<text x="25.2" y="61.1">Маркировка</text>
<text x="21.1" y="69.1">Марка, тип, длина</text>
<text x="22.2" y="77.1">Маркировка жил</text>
<text x="28.6" y="73.3">кабеля</text>
<text x="22.6" y="81.3">кабеля/провода</text>
<text x="21.6" y="87.2">Клеммник шкафа</text>
<text x="23.8" y="95.2">Питание 220В</text>
<text x="26.1" y="103.2">Ноль 220В</text>
<text x="19.2" y="111.2">Маркировка провода</text>
<text x="26.3" y="117.1">Пускатель</text>
<text x="23.3" y="121.2">бесконтактный</text>
<text x="26.1" y="125.3">(ПБР 3МК)</text>
<text x="19.2" y="131.2">Маркировка провода</text>
<text x="21.6" y="139.2">Клеммник шкафа</text>
<text x="22.2" y="145.1">Маркировка жил</text>
<text x="22.6" y="149.3">кабеля/провода</text>
<text x="25.2" y="153.1">Маркировка</text>
<text x="21.1" y="161.1">Марка, тип, длина</text>
<text x="22.6" y="157.3">кабеля/провода</text>
<text x="28.6" y="165.3">кабеля</text>
<text x="22.2" y="169.1">Маркировка жил</text>
<text x="22.6" y="173.3">кабеля/провода</text>
<text x="27.2" y="179.2">Шина PE</text>
<text x="21.6" y="187.2">Клеммник шкафа</text>
<text x="23.8" y="195.2">Питание 220В</text>
<text x="26.1" y="203.2">Ноль 220В</text>
<text x="19.2" y="211.2">Маркировка провода</text>
<text x="26.9" y="219.2">Ноль 24В</text>
<text x="22" y="225.1">Дополнительная</text>
<text x="26.2" y="229.3">индикация</text>
<text x="24.6" y="235.2">Питание 24В</text>
<text x="29.9" y="248.2">Реле</text>
<text x="19.2" y="261.4">Маркировка провода</text>
<text x="21.1" y="267.3">Клеммник модуля</text>
<text x="23.9" y="271.4">ввода/вывода</text>
</g>
<g font-size="2.7">
<text x="301" y="75.6">R</text>
<text x="309.8" y="75.6">U</text>
<text x="315.6" y="73.8">15...30</text>
<text x="316.2" y="76.9">V DC</text>
</g>
<g font-size="2.5">
<text x="74.2" y="24.3">role</text>
<text x="131.2" y="24.3">role</text>
<text x="202.8" y="24.3">role</text>
<text x="75.1" y="32.8">id</text>
<text x="132.1" y="32.8">id</text>
<text x="203.7" y="32.8">id</text>
<text x="127.3" y="37.1">S5</text>
<text x="136" y="37.1">S6</text>
<text x="202.1" y="37.9">MS</text>
<text x="200.6" y="44.9">S3</text>
<text x="209.2" y="44.9">S4</text>
<text x="68.7" y="48.8">82</text>
<text x="80.7" y="48.8">81</text>
<text x="125.3" y="48.8">28</text>
<text x="129.6" y="48.8">30</text>
<text x="133.9" y="48.8">32</text>
<text x="138.2" y="48.8">34</text>
<text x="195.3" y="48.8">1</text>
<text x="199" y="48.8">20</text>
<text x="207.6" y="48.8">24</text>
<text x="67.3" y="56.3" transform="rotate(-90 67.3 56.3)">24vAi</text>
<text x="81.3" y="56.3" transform="rotate(-90 81.3 56.3)">Wcp1</text>
<text x="125.9" y="56.8" transform="rotate(-90 125.9 56.8)">Wcp4</text>
<text x="134.5" y="56.8" transform="rotate(-90 134.5 56.8)">Lcp</text>
<text x="138.8" y="56.8" transform="rotate(-90 138.8 56.8)">Wcp5</text>
<text x="195.3" y="56.8" transform="rotate(-90 195.3 56.8)">Npp1</text>
<text x="199.6" y="56.8" transform="rotate(-90 199.6 56.8)">Wpp1</text>
<text x="208.2" y="56.8" transform="rotate(-90 208.2 56.8)">Wpp2</text>
<text x="67.9" y="60.7">4..20 мА</text>
<text x="74.2" y="64.8">idAi</text>
<text x="131.1" y="64.8">idDi</text>
<text x="201.1" y="64.8">idDi</text>
<text x="191.2" y="70.8">ПВС4х0,75</text>
<text x="203.5" y="68.2">L=LC2</text>
<text x="203.5" y="70.7">Lg=LCg2</text>
<text x="177" y="73.4">PP</text>
<text x="203.5" y="73.4">Lt=LCt2</text>
<text x="190.9" y="81.9" transform="rotate(-90 190.9 81.9)">Npp1</text>
<text x="202.3" y="81.9" transform="rotate(-90 202.3 81.9)">Wpp1</text>
<text x="213.7" y="81.9" transform="rotate(-90 213.7 81.9)">Wpp2</text>
<text x="177" y="89.4">XTpp2</text>
<text x="192.5" y="88.9">Tpp21</text>
<text x="203.9" y="88.9">Tpp22</text>
<text x="215.3" y="88.9">Tpp23</text>
<text x="177" y="97.4">Lpp1</text>
<text x="177" y="105.4">Npp</text>
<text x="187.8" y="112.8" transform="rotate(-90 187.8 112.8)">Lpp1</text>
<text x="196.4" y="112.8" transform="rotate(-90 196.4 112.8)">Npp1</text>
<text x="205.1" y="112.8" transform="rotate(-90 205.1 112.8)">Npp1</text>
<text x="209.4" y="112.8" transform="rotate(-90 209.4 112.8)">Wpp1</text>
<text x="213.7" y="112.8" transform="rotate(-90 213.7 112.8)">Wpp2</text>
<text x="183" y="116.8">X1</text>
<text x="187.8" y="116.8">1</text>
<text x="192.1" y="116.8">2</text>
<text x="196.5" y="116.8">3</text>
<text x="200.8" y="116.8">7</text>
<text x="205.1" y="116.8">4</text>
<text x="209.4" y="116.8">5</text>
<text x="213.7" y="116.8">6</text>
<text x="183" y="124.8">X2</text>
<text x="190.7" y="124.8">2</text>
<text x="198.7" y="120.8">VSpp</text>
<text x="200.8" y="124.8">1</text>
<text x="210.8" y="124.8">3</text>
<text x="190.8" y="132.7" transform="rotate(-90 190.8 132.7)">0vDo</text>
<text x="200.8" y="132.7" transform="rotate(-90 200.8 132.7)">Wcp6</text>
<text x="210.8" y="132.7" transform="rotate(-90 210.8 132.7)">Wcp7</text>
<text x="177" y="141.4">XTpp1</text>
<text x="192.4" y="140.9">Tpp11</text>
<text x="202.3" y="141">Tpp12</text>
<text x="212.3" y="141">Tpp13</text>
<text x="177" y="149.4">PP</text>
<text x="190.8" y="148.1" transform="rotate(-90 190.8 148.1)">0vDo</text>
<text x="200.8" y="148.1" transform="rotate(-90 200.8 148.1)">Wcp6</text>
<text x="210.8" y="148.1" transform="rotate(-90 210.8 148.1)">Wcp7</text>
<text x="198.8" y="154.8">VSpp</text>
<text x="64" y="161.8">МКЭШ2х0,5</text>
<text x="76.7" y="159.3">L=LC</text>
<text x="76.7" y="161.8">Lg=LCg</text>
<text x="122" y="161.8">МКШ3х0,5</text>
<text x="134.1" y="159.3">L=LC</text>
<text x="134.1" y="161.8">Lg=LCg</text>
<text x="189.7" y="161.8">ПВС3х0,75</text>
<text x="202.2" y="159.3">L=LC1</text>
<text x="202.2" y="161.8">Lg=LCg1</text>
<text x="51.8" y="165.4">CP</text>
<text x="76.7" y="164.4">Lt=LCt</text>
<text x="107.2" y="165.4">CP</text>
<text x="134.1" y="164.4">Lt=LCt</text>
<text x="177" y="165.4">CP</text>
<text x="202.2" y="164.4">Lt=LCt1</text>
<text x="59.3" y="173.9" transform="rotate(-90 59.3 173.9)">24vAi</text>
<text x="75.3" y="173.9" transform="rotate(-90 75.3 173.9)">Wcp1</text>
<text x="83.3" y="173.9" transform="rotate(-90 83.3 173.9)">PE</text>
<text x="120.9" y="173.9" transform="rotate(-90 120.9 173.9)">Wcp4</text>
<text x="132.3" y="173.8" transform="rotate(-90 132.3 173.8)">Lcp</text>
<text x="143.7" y="173.9" transform="rotate(-90 143.7 173.9)">Wcp5</text>
<text x="190.8" y="173.9" transform="rotate(-90 190.8 173.9)">0vDo</text>
<text x="200.8" y="173.9" transform="rotate(-90 200.8 173.9)">Wcp6</text>
<text x="210.8" y="173.9" transform="rotate(-90 210.8 173.9)">Wcp7</text>
<text x="51.8" y="181.4">PE</text>
<text x="51.8" y="189.4">XTcp1</text>
<text x="60.9" y="188.8">Tcp11</text>
<text x="76.9" y="188.8">Tcp12</text>
<text x="107.2" y="189.4">XTcp2</text>
<text x="122.5" y="188.9">Tcp21</text>
<text x="133.9" y="188.7">Tcp22</text>
<text x="145.3" y="188.9">Tcp23</text>
<text x="177" y="189.4">XTcp3</text>
<text x="192.4" y="188.9">Tcp31</text>
<text x="202.3" y="188.9">Tcp32</text>
<text x="212.3" y="188.9">Tcp33</text>
<text x="107.2" y="197.4">Lcp</text>
<text x="107.2" y="205.4">Ncp</text>
<text x="59.3" y="213.9" transform="rotate(-90 59.3 213.9)">24vAi</text>
<text x="75.3" y="213.9" transform="rotate(-90 75.3 213.9)">Wcp1</text>
<text x="120.9" y="213.9" transform="rotate(-90 120.9 213.9)">Wcp4</text>
<text x="130.9" y="213.9" transform="rotate(-90 130.9 213.9)">Ncp</text>
<text x="143.7" y="213.9" transform="rotate(-90 143.7 213.9)">Wcp5</text>
<text x="153.7" y="213.9" transform="rotate(-90 153.7 213.9)">Ncp</text>
<text x="190.8" y="213.9" transform="rotate(-90 190.8 213.9)">0vDo</text>
<text x="200.8" y="213.9" transform="rotate(-90 200.8 213.9)">Wcp6</text>
<text x="210.8" y="213.9" transform="rotate(-90 210.8 213.9)">Wcp7</text>
<text x="52.4" y="221.4">0vAi</text>
<text x="107.2" y="221.4">0vDi</text>
<text x="177" y="221.4">0vDo</text>
<text x="193.9" y="232.3">HLcp1</text>
<text x="203.9" y="232.3">HLcp2</text>
<text x="52.4" y="237.4">24vAi</text>
<text x="107.2" y="237.4">24vDi</text>
<text x="177" y="237.4">24vDo</text>
<text x="119.3" y="244.3">TkliL</text>
<text x="129.2" y="244.3">ТkliN</text>
<text x="142.1" y="244.3">TkliL</text>
<text x="152" y="244.3">ТkliN</text>
<text x="118.2" y="249.3">KLcp1</text>
<text x="141" y="249.3">KLcp2</text>
<text x="119" y="255.5">Тkl0v</text>
<text x="128.5" y="255.5">Tkl24v</text>
<text x="141.8" y="255.5">Тkl0v</text>
<text x="151.3" y="255.5">Tkl24v</text>
<text x="75.3" y="262.3" transform="rotate(-90 75.3 262.3)">Wcp1</text>
<text x="85.3" y="262.2" transform="rotate(-90 85.3 262.2)">0vAi</text>
<text x="120.9" y="262.7" transform="rotate(-90 120.9 262.7)">Wcp2</text>
<text x="130.9" y="262.7" transform="rotate(-90 130.9 262.7)">24vDi</text>
<text x="143.7" y="262.7" transform="rotate(-90 143.7 262.7)">Wcp3</text>
<text x="153.7" y="262.7" transform="rotate(-90 153.7 262.7)">24vDi</text>
<text x="164.4" y="262.7" transform="rotate(-90 164.4 262.7)">0vDi</text>
<text x="190.8" y="262.7" transform="rotate(-90 190.8 262.7)">24vDo</text>
<text x="200.8" y="262.7" transform="rotate(-90 200.8 262.7)">Wcp6</text>
<text x="210.8" y="262.7" transform="rotate(-90 210.8 262.7)">Wcp7</text>
<text x="72.9" y="267">TmAi+</text>
<text x="83.1" y="267">TmAi-</text>
<text x="118.5" y="267">TmDi1</text>
<text x="141.3" y="267">TmDi2</text>
<text x="160.3" y="267">TmDiCom</text>
<text x="186.3" y="267">TmDoCom</text>
<text x="197.9" y="267">TmDo1</text>
<text x="207.9" y="267">TmDo2</text>
<text x="51.8" y="271.5">AmAi</text>
<text x="74.4" y="271">Ai+</text>
<text x="84.6" y="271">Ai-</text>
<text x="107.2" y="271.5">AmDi</text>
<text x="118" y="274.5">Открыт</text>
<text x="119.2" y="271">DiOp</text>
<text x="140.8" y="274.5">Закрыт</text>
<text x="142.4" y="271">DiCl</text>
<text x="161.8" y="271">DiCom</text>
<text x="177" y="271.5">AmDo</text>
<text x="187.8" y="271">DoCom</text>
<text x="197.2" y="274.5">Открыть</text>
<text x="198.6" y="271">DoOp</text>
<text x="207.3" y="274.5">Закрыть</text>
<text x="209" y="271">DoCl</text>
</g>
</svg>
